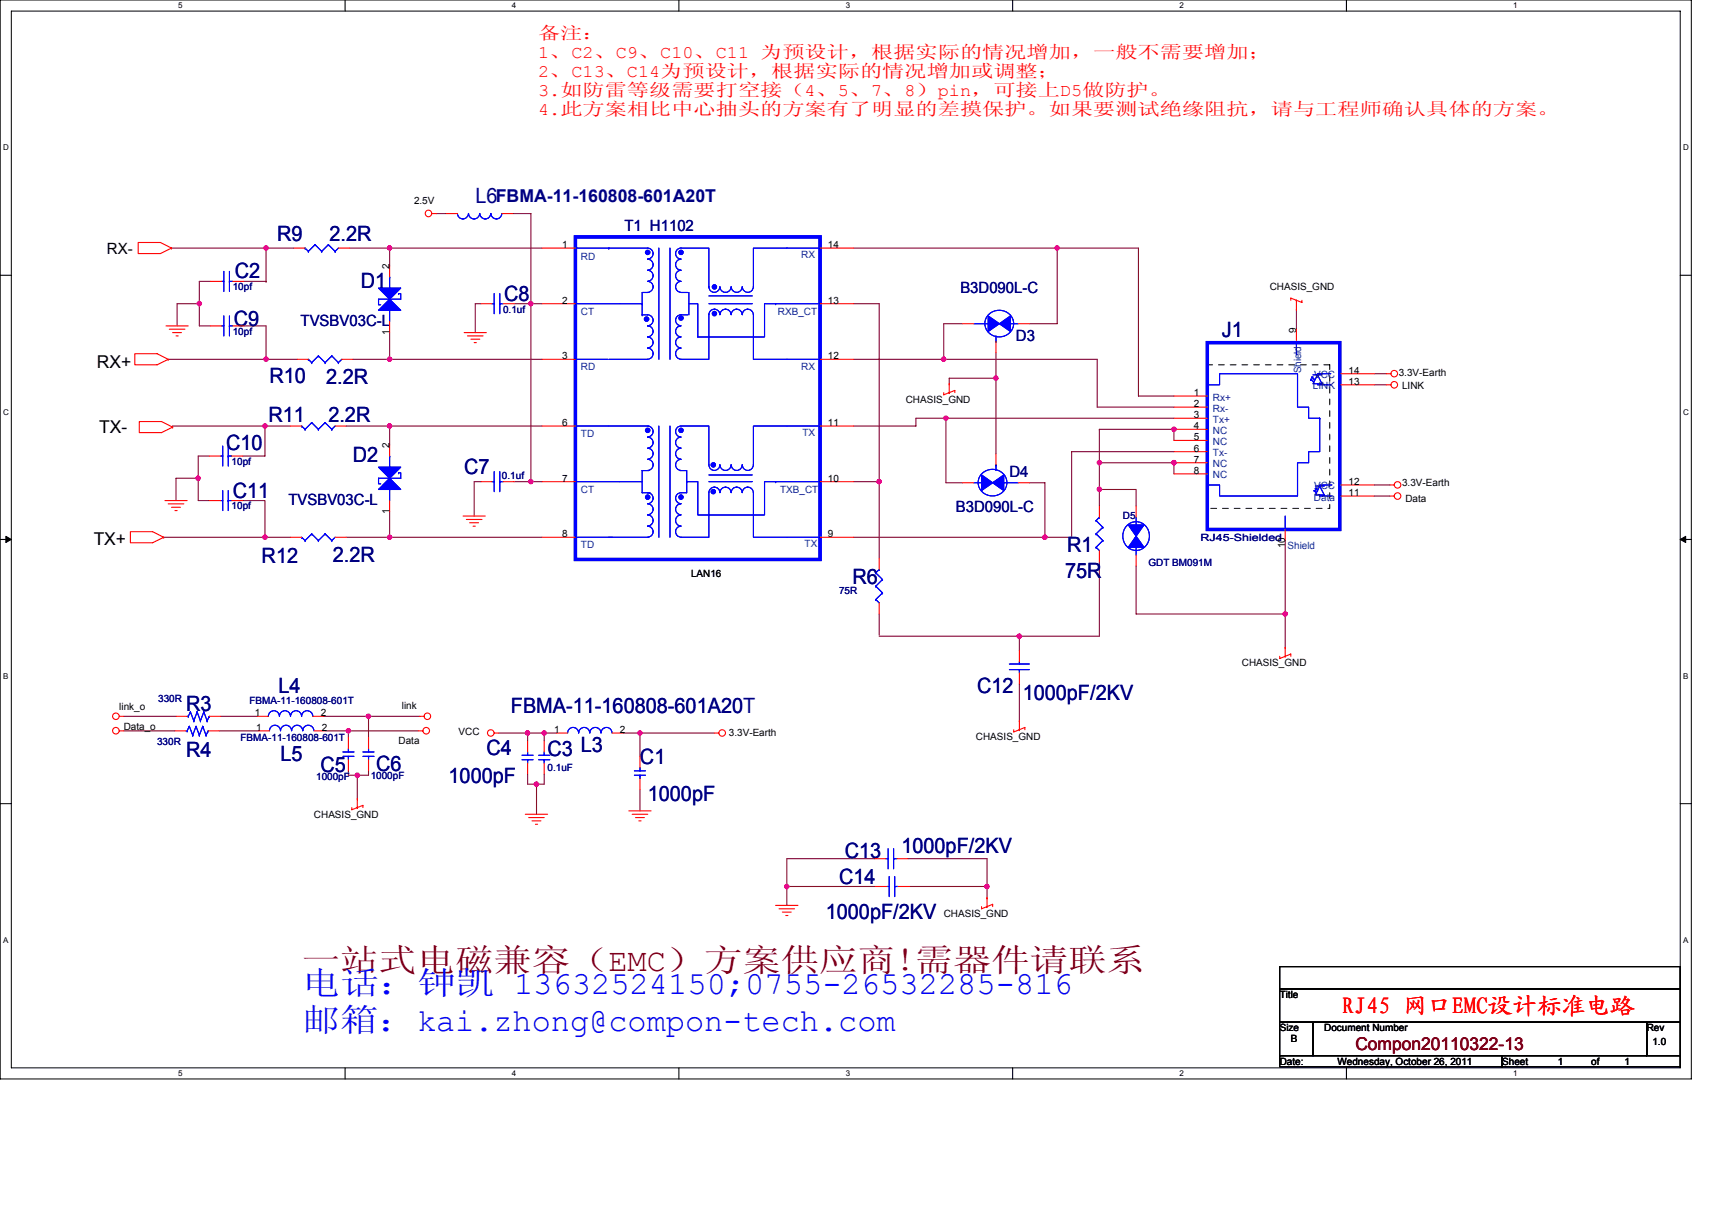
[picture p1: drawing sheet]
<svg xmlns="http://www.w3.org/2000/svg" width="297mm" height="210mm" viewBox="0 0 297 210" stroke-linecap="round" stroke-linejoin="round" font-family="sans-serif">
<path d="M0 0h293.5v187.2h-293.5zM2 1.9h289.5v183.4h-289.5z" fill="none" stroke="#000" stroke-width=".17"/>
<g fill="#fff">
<path d="M30.9 .2h.8v1.6h-.8z"/>
<path d="M30.9 185.5h.8v1.6h-.8z"/>
</g>
<path d="M59.9 0v1.9M59.9 185.3v1.9" fill="none" stroke="#000" stroke-width=".19"/>
<g fill="#fff">
<path d="M88.8 .2h.8v1.6h-.8z"/>
<path d="M88.8 185.5h.8v1.6h-.8z"/>
</g>
<path d="M117.8 0v1.9M117.8 185.3v1.9" fill="none" stroke="#000" stroke-width=".19"/>
<g fill="#fff">
<path d="M146.7 .2h.8v1.6h-.8z"/>
<path d="M146.7 185.5h.8v1.6h-.8z"/>
</g>
<path d="M175.7 0v1.9M175.7 185.3v1.9" fill="none" stroke="#000" stroke-width=".19"/>
<g fill="#fff">
<path d="M204.7 .2h.7v1.6h-.7z"/>
<path d="M204.7 185.5h.7v1.6h-.7z"/>
</g>
<path d="M233.6 0v1.9M233.6 185.3v1.9" fill="none" stroke="#000" stroke-width=".19"/>
<g fill="#fff">
<path d="M262.6 .2h.7v1.6h-.7z"/>
<path d="M262.6 185.5h.7v1.6h-.7z"/>
<path d="M.5 24.8h1v1.6h-1z"/>
<path d="M292 24.8h1v1.6h-1z"/>
<path d="M.5 70.7h1v1.5h-1z"/>
<path d="M292 70.7h1v1.5h-1z"/>
</g>
<path d="M0 47.8h2M291.5 47.8h2" fill="none" stroke="#000" stroke-width=".19"/>
<g fill="#fff">
<path d="M.5 116.5h.9v1.6h-.9z"/>
<path d="M292 116.5h.9v1.6h-.9z"/>
</g>
<path d="M0 93.6h2M291.5 93.6h2" fill="none" stroke="#000" stroke-width=".19"/>
<path d="M1 93.1l1 .5-1 .5zM291.5 93.6l1-.5v1z" fill="#000" stroke="#000" stroke-width=".17"/>
<g fill="#fff">
<path d="M.5 162.4h.9v1.5h-.9z"/>
<path d="M292 162.4h.9v1.5h-.9z"/>
</g>
<path d="M0 139.5h2M291.5 139.5h2M222 167.7h69.5v3.9h-69.5zM222 171.6h69.5v5.8h-69.5zM222 177.4h5.8v5.8h-5.8zM227.8 177.4h57.9v5.8h-57.9zM285.7 177.4h5.8v5.8h-5.8zM222 183.2h38.6v1.9h-38.6zM260.6 183.2h30.9v1.9h-30.9z" fill="none" stroke="#000" stroke-width=".19"/>
<g fill="none" stroke="#800040" stroke-width=".19">
<path d="M75.7 37.1h1.7M89 37.1h3.1v15.6M29.8 43.1h16.4M34.6 52.7h-3.9v3.9M34.6 52.7v3.9h1.9M34.6 52.7h.1M36.5 48.8h-1.9v3.9M42.3 48.8h3.9M42.3 56.6h3.9v5.8M46.2 48.8h.1M46.2 43.1v5.7M46.2 43.1h4.8"/>
<path d="M60.6 43.1h7M67.6 43.1v3M67.6 57.7v4.7M67.6 43.1h.1M67.6 43.1h26.4M83.4 52.7h-.9v5M89.2 52.7h2.9M92.1 52.7h1.9M92.1 52.7h.1M92.1 52.7v30.9M148.1 43.1h35.3M148.1 52.7h4.4v30.9"/>
<path d="M167 56.2h-3.3v6.2M183.4 43.1v13.1h-4.8M183.4 43.1h.1M183.4 43.1h14.1v25.6h6.2M224.9 53.7v3.4M29.2 62.4h17M36.3 79.1h-1.9v3.9M46 73.9h4.4M46 73.9v5.2h-3.9M46 73.9h.1M46 73.9h-16.1v.2M46.2 62.4h.1"/>
<path d="M46.2 62.4h5.4M60.1 73.9h7.5M61.2 62.4h6.4M67.6 62.4h.1M67.6 73.9h.1M67.6 73.9h26.4M67.6 62.4h26.4M67.6 73.9v3.3M148.1 73.9h10.8v-1.3h5.2v11.2h2.9M148.1 62.4h15.6M163.7 62.4h26.7v8.3h13.3M163.7 62.4h.1"/>
<path d="M164.1 72.6h.1M164.1 72.6h39.6M172.8 65.6h.1M172.8 65.6v13.2M172.8 65.6h-8.1v1M172.8 61.2v4.4M190.8 74.5h.1M190.8 74.5h12.9M190.8 74.5v5.8M203.7 78.4h-17.8v14.8h-4.6M203.7 74.3v.2M203.7 74.5v1.9"/>
<path d="M238.4 64.9h2.2M238.4 66.8h2.2M28.4 93.2h17.6M34.4 83v3.9h1.9M34.4 83h.1M34.4 83h-3.9v3.9M42.1 86.9h3.9v6.3M46 93.2h4.4M46 93.2h.1M60.1 93.2h7.5M67.6 93.2h.1M67.6 93.2h26.4"/>
<path d="M67.6 88.8v4.4M83.4 83.6h-1.1v6M89.2 83.6h2.9M92.1 83.6h1.9M148.1 93.2h33.2M148.1 83.6h4.4M152.5 83.6h.1M152.5 83.6v13.3M178.6 83.8h2.7v9.4M181.3 93.2h.1M190.8 80.3h12.9v1.9M190.8 84.9h6.3v2.9"/>
<path d="M190.8 84.9h.1M190.8 97.5v12.9h-13.9M190.8 80.3h.1M190.8 84.9v2.9M190.8 80.3v4.6M197.1 98.3v8.3h25.9M223 93.8v12.8M238.4 86.1h2.7M238.4 84.2h2.7M152.5 110.4h24.4M152.5 106.6v3.6M176.9 110.4v2.5"/>
<path d="M176.9 118.7v6.4M176.9 110.4h.1M223 106.6h.1M223 106.6v5.8M21.5 124.3h9M21.5 126.8h8.8M38.1 126.8h6.7M38.3 124.3h6.3M56.2 124.3h7.7M56.4 126.8h4M60.4 126.8h.1M60.4 126.8v1.2"/>
<path d="M60.4 126.8h12.2M60.4 133.8v.7h1.6M62 134.5h.1M62 134.5v4.1M63.9 124.3v3.7M63.9 133.8v.7h-1.9M63.9 124.3h.1M63.9 124.3h8.9M86.5 127.2h5M91.5 134.3v1.8h1.6M91.5 127.2v1.4M91.5 127.2h.1"/>
<path d="M91.5 127.2h2.9M93.1 136.1v5.2M93.1 136.1h.1M94.4 127.2v1.4M94.4 134.3v1.8h-1.3M94.4 127.2h2.2M108.1 127.2h2.9M111 137.1v3.6M111 127.2v4.1M111 127.2h.1M111 127.2h13M136.5 153.8v3.3"/>
<path d="M136.5 153.8h.1M136.5 153.8h15.5M151.8 149h-15.3v4.8M157.6 149h13.7v4.8M157.8 153.8h13.5M171.3 153.8h.1M171.3 153.8v2"/>
</g>
<g fill="#f0f" stroke="#f0f" stroke-width=".19">
<circle cx="171.2" cy="153.8" r=".38"/>
<circle cx="46" cy="73.9" r=".38"/>
<circle cx="94.4" cy="127.2" r=".38"/>
<circle cx="91.5" cy="127.2" r=".38"/>
<circle cx="93.1" cy="136.1" r=".38"/>
<circle cx="46.2" cy="43" r=".38"/>
<circle cx="111" cy="127.2" r=".38"/>
<circle cx="203.7" cy="74.5" r=".38"/>
<circle cx="46" cy="93.2" r=".38"/>
<circle cx="223" cy="106.5" r=".38"/>
<circle cx="176.8" cy="110.4" r=".38"/>
<circle cx="46.2" cy="62.3" r=".38"/>
<circle cx="34.4" cy="83" r=".38"/>
<circle cx="34.6" cy="52.7" r=".38"/>
<circle cx="136.5" cy="153.8" r=".38"/>
<circle cx="190.8" cy="80.3" r=".38"/>
<circle cx="203.7" cy="80.3" r=".38"/>
<circle cx="190.8" cy="84.9" r=".38"/>
<circle cx="62" cy="134.5" r=".38"/>
<circle cx="63.9" cy="124.3" r=".38"/>
<circle cx="60.4" cy="126.8" r=".38"/>
<circle cx="183.4" cy="43" r=".38"/>
<circle cx="164.1" cy="72.6" r=".38"/>
<circle cx="181.3" cy="93.2" r=".38"/>
<circle cx="172.8" cy="65.6" r=".38"/>
<circle cx="163.7" cy="62.3" r=".38"/>
<circle cx="152.5" cy="83.6" r=".38"/>
<circle cx="92.1" cy="83.6" r=".38"/>
<circle cx="92.1" cy="52.7" r=".38"/>
<circle cx="67.6" cy="43" r=".38"/>
<circle cx="67.6" cy="62.3" r=".38"/>
<circle cx="67.6" cy="73.9" r=".38"/>
<circle cx="67.6" cy="93.2" r=".38"/>
</g>
<g fill="none" stroke="#f00" stroke-width=".19">
<path d="M74.9 37.1h.8M77.4 37.1h2M87.1 37.1h1.9M24 42.1h3.8l2 1-2 .9h-3.8zM28.8 56.6h3.9M29.4 57.1h2.7M29.8 43.1h.1M29.9 57.7h1.6M30.5 58.3h.4M36.5 56.6h2M36.5 48.8h2M40.4 56.6h1.9"/>
<path d="M40.4 48.8h1.9M51 43.1h1.9M58.7 43.1h1.9M67.6 46.1v2M67.6 55.8v1.9M80.5 57.7h3.9M81.1 58.3h2.7M81.7 58.9h1.5M82.3 59.5h.4M83.4 52.7h2M87.3 52.7h1.9M94 43.1h5.8"/>
<path d="M94 52.7h5.8M142.3 43.1h5.8M142.3 52.7h5.8M167 56.2h1.9M172.8 59.3v1.9M176.7 56.2h1.9M224 52.1v-.4l.9 .4M224.9 57.1v2M224.9 52.1h.1M224.9 52.1l1 .4v-.4M224.9 53.7h.1M224.9 52.1v1.6"/>
<path d="M23.4 61.4h3.9l1.9 1-1.9 .9h-3.9zM24.2 73.2h3.8l1.9 .9-1.9 1h-3.8zM29.2 62.4h.1M29.9 74.1h.1M36.3 79.1h2M40.2 79.1h1.9M50.4 73.9h1.9M51.6 62.4h1.9M58.1 73.9h2M59.3 62.4h1.9M67.6 77.2v1.9M94 62.4h5.8"/>
<path d="M94 73.9h5.8M142.3 62.4h5.8M142.3 73.9h5.8M163.7 68.1v.4l1-.4M164.7 68.1h.1M164.7 68.1l1-.3v.3M164.7 66.6h.1M164.7 66.6v1.5M172.8 78.8v1.9M203.7 68.7h5.8M203.7 70.7h5.8M203.7 72.6h5.8"/>
<path d="M203.7 74.5h5.8M203.7 76.4h5.8M203.7 78.4h5.8M232.6 64.9h5.8M232.6 66.8h5.8M240.6 64.9h.7M240.6 66.8h.7M22.6 92.3h3.9l1.9 .9-1.9 1h-3.9zM28.4 93.2h.1M28.6 86.9h3.9M29.2 87.4h2.7M29.8 88h1.5"/>
<path d="M30.3 88.6h.4M36.3 86.9h2M40.2 86.9h1.9M50.4 93.2h1.9M58.1 93.2h2M67.6 86.9v1.9M80.3 89.6h3.9M80.9 90.1h2.7M81.5 90.7h1.5M82.1 91.3h.4M83.4 83.6h2M87.3 83.6h1.9"/>
<path d="M94 83.6h5.8M94 93.2h5.8M142.3 83.6h5.8M142.3 93.2h5.8M152.5 96.9v1.9M167 83.8h1.9M176.7 83.8h1.9M190.8 87.8v2M190.8 95.5v2M197.1 87.8v2M197.1 96.3v2M203.7 80.3h5.8"/>
<path d="M203.7 82.2h5.8M223 91.9v1.9M232.6 86.1h5.8M232.6 84.2h5.8M241.1 84.2h.8M241.1 86.1h.8M152.5 104.6v2M176.9 112.9v2M176.9 116.8v1.9M222 113.9v.4l1-.4M223 113.9h.1M223 113.9l1-.4v.4"/>
<path d="M223 112.4h.1M223 112.4v1.5M20.7 124.3h.8M20.7 126.8h.8M30.3 126.8h2M30.5 124.3h2M36.1 126.8h2M36.3 124.3h2M44.6 124.3h2M44.8 126.8h2M54.3 124.3h1.9M54.5 126.8h1.9"/>
<path d="M60.4 128v1.9M60.4 131.8v2M62 138.6h.1M62 138.6v1.5M63.9 128v1.9M63.9 131.8v2M72.6 126.8h.8M72.8 124.3h.8M85.7 127.2h.8M91.5 128.6v1.9M91.5 132.4v1.9M94.4 128.6v1.9"/>
<path d="M94.4 132.4v1.9M96.6 127.2h1.9M106.2 127.2h1.9M111 131.3v1.9M111 135.1v2M124 127.2h.7M175.9 126.6v.4l1-.4M176.9 126.6h.1M176.9 126.6l.9-.4v.4M176.9 125.1h.1M176.9 125.1v1.5M61 140.1v.4l1-.4"/>
<path d="M62 140.1h.1M62 140.1l1-.3v.3M91.1 141.3h3.9M91.7 141.9h2.7M92.3 142.5h1.5M92.9 143h.4M109.1 140.7h3.9M109.7 141.3h2.7M110.3 141.9h1.5M110.8 142.5h.4M134.6 157.1h3.8M135.2 157.7h2.7"/>
<path d="M135.7 158.3h1.6M136.3 158.9h.4M151.8 149h1.9M152 153.8h1.9M155.6 149h2M155.8 153.8h2M170.3 157.3v.4l1-.4M171.3 157.3h.1M171.3 157.3l.9-.4v.4M171.3 155.8h.1M171.3 155.8v1.5"/>
<circle cx="74.3" cy="37" r=".57"/>
<circle cx="241.9" cy="66.8" r=".57"/>
<circle cx="241.9" cy="64.8" r=".57"/>
<circle cx="242.5" cy="86.1" r=".57"/>
<circle cx="242.5" cy="84.1" r=".57"/>
<circle cx="20.1" cy="126.8" r=".57"/>
<circle cx="20.1" cy="124.3" r=".57"/>
<circle cx="74" cy="126.8" r=".57"/>
<circle cx="74.1" cy="124.3" r=".57"/>
<circle cx="85.2" cy="127.2" r=".57"/>
<circle cx="125.3" cy="127.2" r=".57"/>
</g>
<path d="M209.5 63.3h21.2v24.9h-21.2z" fill="none" stroke="#000" stroke-width=".17" stroke-dasharray="1 1 1 1 1 1 1 1"/>
<g fill="none" stroke="#00f" stroke-width=".19">
<path d="M79.4 37a.95 .95 0 0 0 .9 1 .95 .95 0 0 0 1-1 .97 .97 0 0 0 1 1 .97 .97 0 0 0 .9-1 .96 .96 0 0 0 1 1 .96 .96 0 0 0 1-1M85.2 37a.95 .95 0 0 0 .9 1 .95 .95 0 0 0 1-1M38.5 56.6h.3M38.5 48.8h.3M38.8 54.8v3.5M38.8 47.1v3.5M39.8 54.8v3.5M39.8 56.6h.1M39.8 47.1v3.5M39.8 48.8h.1M39.8 56.6h.6M39.8 48.8h.6"/>
<path d="M52.9 43.1h.1M52.9 43.1l.6 .5M53.5 43.6h.1M54.7 42.5h.1M54.7 42.5l1.1 1.1M54.7 42.5l-1.2 1.1M55.8 43.6h.1M57 42.5h.1M57 42.5l1.1 1.1M57 42.5l-1.2 1.1M58.1 43.6h.1M58.7 43.1l-.6 .5"/>
<path d="M67.6 48.1h.1M67.6 48.1v1.9M67.6 53.8v2M69.1 50.9h.4v1h-3.8v1h.4M69.1 50.9h.1M85.4 52.7h.3M85.7 50.9v3.5M86.7 50.9v3.5M86.7 52.7h.1M86.7 52.7h.6M99.8 43.1h5.8M105.6 43.1h6.8a.95 .95 0 0 1 .9 .9 .95 .95 0 0 1-.9 1"/>
<path d="M105.6 43.1h.1M111.4 52.7h.1M111.4 52.7h-11.6M111.4 54.6h1a.95 .95 0 0 1 .9 1 .95 .95 0 0 1-.9 .9M111.4 54.6h.1M112.4 45a.95 .95 0 0 1 .9 .9 .95 .95 0 0 1-.9 1 .96 .96 0 0 1 .9 .9 .96 .96 0 0 1-.9 1M112.4 48.8a.95 .95 0 0 1 .9 1 .95 .95 0 0 1-.9 .9l-1 .1v3.8M112.4 56.6a.95 .95 0 0 1 .9 .9 .95 .95 0 0 1-.9 1 .96 .96 0 0 1 .9 .9 .96 .96 0 0 1-.9 1M114.3 43.1v19.3M116.2 43.1v19.3M118.1 45a.95 .95 0 0 1-.9-1 .95 .95 0 0 1 .9-.9h4.9v6.7a.95 .95 0 0 0 1 .9 .95 .95 0 0 0 .9-.9 .97 .97 0 0 0 1 .9 .97 .97 0 0 0 .9-.9M118.1 45a.95 .95 0 0 0-.9 .9 .95 .95 0 0 0 .9 1 .96 .96 0 0 0-.9 .9 .96 .96 0 0 0 .9 1"/>
<path d="M118.1 48.8a.95 .95 0 0 0-.9 1 .95 .95 0 0 0 .9 .9l1.2 .1M118.1 56.6a.95 .95 0 0 0-.9 .9 .95 .95 0 0 0 .9 1 .96 .96 0 0 0-.9 .9 .96 .96 0 0 0 .9 1M119.3 54.6h-1.2a.95 .95 0 0 0-.9 1 .95 .95 0 0 0 .9 .9M119.5 50.8v3.8M119.5 52.7h1.6v5.8h11.5v-5.8h2M123 51.4h7.5M123 52.7h7.5M126.8 54.6a.97 .97 0 0 0-.9-.9 .97 .97 0 0 0-1 .9 .95 .95 0 0 0-1-.9 .95 .95 0 0 0-.9 .9v7.8h-4.8M126.9 49.8a.95 .95 0 0 0 .9 .9 .95 .95 0 0 0 1-.9 .96 .96 0 0 0 .9 .9 .96 .96 0 0 0 1-.9M126.9 54.6a.95 .95 0 0 1 .9-.9 .95 .95 0 0 1 1 .9 .96 .96 0 0 1 .9-.9 .96 .96 0 0 1 1 .9M130.7 54.6v7.8h11.6M134.6 52.7h.1"/>
<path d="M134.6 52.7h7.7M142.1 43.1h-11.4v6.7M142.1 43.1h.1M168.9 56.2h2.5M171.4 54.7a2.5 2.5 0 0 1 3-.7 2.5 2.5 0 0 1 1.4 2.7 2.5 2.5 0 0 1-2.9 1.7 2.5 2.5 0 0 1-2-2.8zM172.8 59.3h.1M172.8 58.3v1M175.3 56.2h1.4M224.9 59.3h.1M224.9 59.3v2.3M38.3 79.1h.3M38.6 77.4v3.5"/>
<path d="M39.6 77.4v3.5M39.6 79.1h.1M39.6 79.1h.6M52.3 73.9h.1M52.3 73.9l.6 .6M52.9 74.5h.1M53.5 62.4h.1M53.5 62.4l.6 .5M54.1 62.9h.1M54.1 73.3h.1M54.1 73.3l1.1 1.2M54.1 73.3l-1.2 1.2"/>
<path d="M55.2 61.8h.1M55.2 61.8l1.2 1.1M55.2 61.8l-1.1 1.1M55.2 74.5h.1M56.4 62.9h.1M56.4 73.3h.1M56.4 73.3l1.2 1.2M56.4 73.3l-1.2 1.2M57.6 61.8h.1M57.6 61.8l1.1 1.1M57.6 61.8l-1.2 1.1M57.6 74.5h.1"/>
<path d="M58.1 73.9l-.5 .6M58.7 62.9h.1M59.3 62.4l-.6 .5M67.6 79.1h.1M67.6 79.1v2M99.8 73.9h12.8M99.8 62.4h5.6M105.6 62.4h6.8M112.4 60.4a.96 .96 0 0 1 .9 1 .96 .96 0 0 1-.9 .9M112.4 73.9a.95 .95 0 0 1 .9 1 .95 .95 0 0 1-.9 .9M112.4 75.9a.95 .95 0 0 1 .9 .9 .95 .95 0 0 1-.9 1 .96 .96 0 0 1 .9 .9 .96 .96 0 0 1-.9 1M112.4 79.7a.96 .96 0 0 1 .9 1 .96 .96 0 0 1-.9 .9"/>
<path d="M114.3 73.9v19.3M116.2 73.9v19.3M118.1 60.4a.96 .96 0 0 0-.9 1 .96 .96 0 0 0 .9 .9M118.1 75.8a.95 .95 0 0 1-.9-.9 .95 .95 0 0 1 .9-1h4.9v6.8a.95 .95 0 0 0 1 .9 .95 .95 0 0 0 .9-.9 .97 .97 0 0 0 1 .9 .97 .97 0 0 0 .9-.9M118.1 75.9a.95 .95 0 0 0-.9 .9 .95 .95 0 0 0 .9 1 .96 .96 0 0 0-.9 .9 .96 .96 0 0 0 .9 1M118.1 79.7a.96 .96 0 0 0-.9 1 .96 .96 0 0 0 .9 .9M142.3 73.9h-11.6v6.8M209.7 66.8h1.9v-1.9h13.5v5.8h2v1.9h1.9M227.4 65.6h.1M227.4 65.8h.1M227.4 65.8l.4 .4M227.6 65.8h-.2v.2"/>
<path d="M227.6 65.4l.4 .4M227.8 65h1.6M227.8 65.4h-.2v.2M228 65.8h.1M228.6 65l.8 1.6h-1.6zM228.6 66.6v.2h2.3M229 72.6v5.8h-1.9v1.9h-2v5.8h-13.5v-1.9h-1.9M229 72.6h.1M230.9 64.9h-2.3v.1M38.3 86.9h.3M38.6 85.1v3.5M39.6 85.1v3.5"/>
<path d="M39.6 86.9h.1M39.6 86.9h.6M52.3 93.2h.1M52.3 93.2l.6 .6M52.9 93.8h.1M54.1 92.6h.1M54.1 92.6l1.1 1.2M54.1 92.6l-1.2 1.2M55.2 93.8h.1M56.4 92.6h.1M56.4 92.6l1.2 1.2M56.4 92.6l-1.2 1.2"/>
<path d="M57.6 93.8h.1M58.1 93.2l-.5 .6M67.6 84.9v2M69.1 82h.4v1h-3.8v1h.4M69.1 82h.1M85.4 83.6h.3M85.7 81.9v3.4M86.7 81.9v3.4M86.7 83.6h.1M86.7 83.6h.6M99.8 83.6h11.6M100 93.2h6.2"/>
<path d="M105.6 93.2h7M112.4 85.5a.95 .95 0 0 1 .9 1 .95 .95 0 0 1-.9 .9M112.4 87.4a.95 .95 0 0 1 .9 1 .95 .95 0 0 1-.9 .9 .97 .97 0 0 1 .9 1 .97 .97 0 0 1-.9 1 .96 .96 0 0 1 .9 1 .96 .96 0 0 1-.9 .9M112.6 81.7h-1.2v3.8h1.4M118 81.7h1.1v3.8h-1a.95 .95 0 0 0-.9 1 .95 .95 0 0 0 .9 .9M118.1 87.4a.95 .95 0 0 0-.9 1 .95 .95 0 0 0 .9 .9 .97 .97 0 0 0-.9 1 .97 .97 0 0 0 .9 1 .96 .96 0 0 0-.9 1 .96 .96 0 0 0 .9 .9M119.1 83.6h.1M119.1 83.6h2v5.8h11.5v-5.8h2M123 82.4h7.5M123 83.6h7.5M126.8 85.5a.96 .96 0 0 0-.9-1 .96 .96 0 0 0-1 1 .96 .96 0 0 0-1-1 .96 .96 0 0 0-.9 1v7.7h-4.8M126.9 80.7a.95 .95 0 0 0 .9 .9 .95 .95 0 0 0 1-.9 .96 .96 0 0 0 .9 .9 .96 .96 0 0 0 1-.9"/>
<path d="M126.9 85.5a.96 .96 0 0 1 .9-1 .96 .96 0 0 1 1 1 .95 .95 0 0 1 .9-1 .95 .95 0 0 1 1 1M130.7 85.5v7.7h11.6M134.6 83.6h.1M134.6 83.6h7.7M152 99.4h.1M152 99.4l1.1 1.2M152.5 98.8h.1M152.5 98.8l-.5 .6M168.9 83.8h1.4M170.3 82.3a2.5 2.5 0 0 1 2.9-.7 2.5 2.5 0 0 1 1.4 2.7 2.5 2.5 0 0 1-2.9 1.7 2.5 2.5 0 0 1-1.9-2.8zM172.8 80.7h.1M172.8 80.7v1"/>
<path d="M174.2 83.8h2.5M190.2 95h.1M190.2 92.6h.1M190.2 90.3h.1M190.2 95l.6 .5M190.2 92.6l1.1 1.2M190.2 90.3l1.1 1.2M190.8 89.8h.1M190.8 89.8l-.6 .5M191.3 93.8h.1M191.3 91.5h.1M191.3 93.8l-1.1 1.2"/>
<path d="M191.3 91.5l-1.1 1.1M195.7 91.1a2.38 2.38 0 0 1 3 .1 2.38 2.38 0 0 1 .5 2.9 2.29 2.29 0 0 1-2.7 1.3 2.29 2.29 0 0 1-1.7-2.4 2.57 2.57 0 0 1 .9-1.9zM197.1 95v1.3M197.1 91.1h.1M197.1 89.8v1.3M223 89.6v2.3M228 85.1v.2M228 85.1h.2M228 85.1l.4 .4M228.2 84.3h1.6M228.2 84.7l.4 .4M228.4 84.7h-.2v.2"/>
<path d="M228.4 85.5h.1M228.6 85.1h.1M229 84.3l.8 1.6h-1.6zM229 85.9v.2h2.1M231.1 84.2h-2.1v.1M152 104h.1M152 101.7h.1M152 104l.5 .6M152 101.7l1.1 1.2M153.1 102.9h.1M153.1 100.6h.1M153.1 102.9l-1.1 1.1"/>
<path d="M153.1 100.6l-1.1 1.1M175.1 116.2h3.5M175.1 115.2h3.5M176.9 114.9v.3M176.9 116.2h.1M176.9 116.2v.6M32.3 126.8h.2M32.5 124.3h.2M32.5 126.8h.1M32.7 124.3h.1M32.8 126h.1M32.8 126l-.3 .8"/>
<path d="M32.8 126l.6 1.6M33 123.5h.1M33 123.5l-.3 .8M33 123.5l.6 1.6M33.4 127.6h.1M33.6 125.1h.1M34 126h.1M34 126l-.6 1.6M34 126l.6 1.6M34.2 123.5h.1M34.2 123.5l-.6 1.6M34.2 123.5l.6 1.6"/>
<path d="M34.6 127.6h.1M34.8 125.1h.1M35.2 126h.1M35.2 126l-.6 1.6M35.2 126l.5 1.6M35.4 123.5h.1M35.4 123.5l-.6 1.6M35.4 123.5l.5 1.6M35.7 127.6h.1M35.9 125.1h.1M36.1 126.8h.1M36.1 126.8l-.4 .8"/>
<path d="M36.3 124.3h.1M36.3 124.3l-.4 .8M46.6 124.3a.95 .95 0 0 1 .9-1 .95 .95 0 0 1 1 1M46.8 126.8a.96 .96 0 0 1 .9-.9 .96 .96 0 0 1 1 .9 .95 .95 0 0 1 .9-.9 .95 .95 0 0 1 1 .9M48.5 124.3a.95 .95 0 0 1 .9-1 .95 .95 0 0 1 1 1 .96 .96 0 0 1 1-1 .96 .96 0 0 1 .9 1M50.6 126.8a.95 .95 0 0 1 1-.9 .95 .95 0 0 1 .9 .9 .97 .97 0 0 1 1-.9 .97 .97 0 0 1 1 .9M52.3 124.3a.96 .96 0 0 1 1-1 .96 .96 0 0 1 1 1M59.5 131.3h1.9M59.5 130.5h1.9M60.4 129.9v.6M60.4 131.3h.1M60.4 131.3v.5"/>
<path d="M63 131.3h1.9M63 130.5h1.9M63.9 129.9v.6M63.9 131.3h.1M63.9 131.3v.5M90.6 131.8h1.9M90.6 131.1h1.9M91.5 130.5v.6M91.5 131.8h.1M91.5 131.8v.6M93.5 131.8h1.9M93.5 131.1h1.9"/>
<path d="M94.4 130.5v.6M94.4 131.8h.1M94.4 131.8v.6M98.5 127.2a.95 .95 0 0 1 .9-1 .95 .95 0 0 1 1 1M100.4 127.2a.95 .95 0 0 1 1-1 .95 .95 0 0 1 .9 1 .97 .97 0 0 1 1-1 .97 .97 0 0 1 1 1 .96 .96 0 0 1 .9-1 .96 .96 0 0 1 1 1M110.1 134.5h1.9M110.1 133.8h1.9M111 133.2v.6M111 134.5h.1M111 134.5v.6M153.7 149h.4M153.9 153.8h.4"/>
<path d="M154.1 147.3v3.5M154.3 152.1v3.5M155 147.3v3.5M155 149h.1M155 149h.6M155.2 152.1v3.5M155.2 153.8h.1M155.2 153.8h.6"/>
</g>
<g fill="#00f" stroke="#00f" stroke-width=".19">
<path d="M67.6 51.9l1.9 1.9h-3.8z"/>
<path d="M65.7 50h3.8l-1.9 1.9z"/>
<path d="M67.6 83l1.9 1.9h-3.8z"/>
<path d="M65.7 81.1h3.8l-1.9 1.9z"/>
<path d="M173.4 56.2l1.9-1.4v2.7z"/>
<path d="M171.4 54.8l2 1.4-2 1.3z"/>
<path d="M195.8 91.1h2.7l-1.4 1.9z"/>
<path d="M197.1 93l1.4 2h-2.7z"/>
<path d="M170.3 82.4l1.9 1.4-1.9 1.3z"/>
<path d="M172.2 83.8l2-1.4v2.7z"/>
<circle cx="112.4" cy="43.8" r=".38"/>
<circle cx="112.2" cy="55.4" r=".38"/>
<circle cx="118.2" cy="43.8" r=".38"/>
<circle cx="118.2" cy="55.2" r=".38"/>
<circle cx="124" cy="49.8" r=".38"/>
<circle cx="124" cy="54.4" r=".38"/>
<circle cx="112.4" cy="74.7" r=".38"/>
<circle cx="112.4" cy="86.3" r=".38"/>
<circle cx="118.2" cy="86.3" r=".38"/>
<circle cx="118.2" cy="74.7" r=".38"/>
<circle cx="123.8" cy="80.7" r=".38"/>
<circle cx="123.8" cy="85.3" r=".38"/>
</g>
<path d="M99.8 41.1h42.5v56h-42.5zM209.5 59.5h22.9v32.4h-22.9z" fill="none" stroke="#00f" stroke-width=".57"/>
<text font-size="5.6" fill="#800000" x="52.4" y="168.5">一站式电磁兼容（EMC）方案供应商!需器件请联系</text>
<g font-size="5.6" fill="#00f">
<text x="52.4" y="172.5">电话：钟凯 13632524150;0755-26532285-816</text>
<text x="52.4" y="178.9">邮箱：kai.zhong@compon-tech.com</text>
</g>
<text font-size="4" fill="#f00" x="232.9" y="176">RJ45 网口EMC设计标准电路</text>
<g font-size="3.7" fill="#000080">
<text x="82.5" y="35.2">L6</text>
<text x="48.1" y="41.9">R9</text>
<text x="57.2" y="41.9">2.2R</text>
<text x="40.8" y="48.3">C2</text>
<text x="62.6" y="50">D1</text>
<text x="87.5" y="52.3">C8</text>
<text x="40.6" y="56.6">C9</text>
<text x="212" y="58.5">J1</text>
<text x="46.8" y="66.4">R10</text>
<text x="56.6" y="66.6">2.2R</text>
<text x="46.6" y="73.2">R11</text>
<text x="57" y="73.2">2.2R</text>
<text x="39.2" y="78.2">C10</text>
<text x="61.2" y="80.1">D2</text>
<text x="80.5" y="82.2">C7</text>
<text x="40.4" y="86.5">C11</text>
<text x="185.2" y="95.7">R1</text>
<text x="45.4" y="97.7">R12</text>
<text x="57.8" y="97.5">2.2R</text>
<text x="147.9" y="101.3">R6</text>
<text x="184.8" y="100.4">75R</text>
<text x="32.3" y="123.3">R3</text>
<text x="48.3" y="120.3">L4</text>
<text x="88.6" y="123.7">FBMA-11-160808-601A20T</text>
<text x="88.6" y="123.7">FBMA-11-160808-601A20</text>
<text x="169.5" y="120.3">C12</text>
<text x="177.4" y="121.4">1000pF/2KV</text>
<text x="32.3" y="131.4">R4</text>
<text x="84.4" y="131.1">C4</text>
<text x="95" y="131.3">C3 L3</text>
<text x="48.7" y="132">L5</text>
<text x="55.6" y="134">C5</text>
<text x="65.3" y="133.8">C6</text>
<text x="77.8" y="135.9">1000pF</text>
<text x="111" y="132.6">C1</text>
<text x="112.4" y="139">1000pF</text>
<text x="146.6" y="148.8">C13</text>
<text x="156.4" y="148.1">1000pF/2KV</text>
<text x="145.6" y="153.5">C14</text>
<text x="143.3" y="159.4">1000pF/2KV</text>
</g>
<g font-size="3.1" fill="#f00">
<text x="93.4" y="6.8">备注：</text>
<text x="93.4" y="10.1">1、C2、C9、C10、C11 为预设计，根据实际的情况增加，一般不需要增加；</text>
<text x="93.4" y="13.4">2、C13、C14为预设计，根据实际的情况增加或调整；</text>
<text x="93.4" y="16.6">3.如防雷等级需要打空接（4、5、7、8）pin，可接上D5做防护。</text>
<text x="93.4" y="19.9">4.此方案相比中心抽头的方案有了明显的差摸保护。如果要测试绝缘阻抗，请与工程师确认具体的方案。</text>
</g>
<text font-size="3.1" fill="#000080" x="86" y="35.1">FBMA-11-160808-601A20T</text>
<g font-size="3.1">
<text x="16.8" y="63.9">RX+</text>
<text x="17.2" y="75.1">TX-</text>
<text x="16.3" y="94.6">TX+</text>
</g>
<text font-size="3.1" fill="#800000" x="235.2" y="182.3">Compon20110322-13</text>
<g font-size="2.7" fill="#000080">
<text x="108.3" y="40">T1 H1102</text>
<text x="166.6" y="50.8">B3D090L-C</text>
<text x="52.2" y="56.6">TVSBV03C-L</text>
<text x="176.3" y="59.1">D3</text>
<text x="175.1" y="82.7">D4</text>
<text x="50" y="87.7">TVSBV03C-L</text>
<text x="165.9" y="88.9">B3D090L-C</text>
</g>
<text font-size="2.7" x="18.6" y="44.1">RX-</text>
<g font-size="1.7">
<text x="71.8" y="35.3">2.5V</text>
<text x="67.6" y="46.7" transform="rotate(-90 67.6 46.7)">2</text>
<text x="97.5" y="43">1</text>
<text x="143.7" y="43">14</text>
<text x="97.5" y="52.7">2</text>
<text x="143.7" y="52.7">13</text>
<text x="220.3" y="50.4">CHASIS_GND</text>
<text x="67.6" y="58.1" transform="rotate(-90 67.6 58.1)">1</text>
<text x="224.9" y="57.7" transform="rotate(-90 224.9 57.7)">9</text>
<text x="97.5" y="62.3">3</text>
<text x="143.7" y="62.3">12</text>
<text x="234" y="64.8">14</text>
<text x="242.7" y="65.2">3.3V-Earth</text>
<text x="157.2" y="69.9">CHASIS_GND</text>
<text x="207.2" y="68.7">1</text>
<text x="207.2" y="70.6">2</text>
<text x="234" y="66.8">13</text>
<text x="243.3" y="67.6">LINK</text>
<text x="67.6" y="77.8" transform="rotate(-90 67.6 77.8)">2</text>
<text x="97.5" y="73.9">6</text>
<text x="143.7" y="73.9">11</text>
<text x="207.2" y="72.6">3</text>
<text x="207.2" y="74.5">4</text>
<text x="207.2" y="76.4">5</text>
<text x="97.5" y="83.6">7</text>
<text x="143.7" y="83.6">10</text>
<text x="207.2" y="78.4">6</text>
<text x="207.2" y="80.3">7</text>
<text x="207.2" y="82.2">8</text>
<text x="67.6" y="89.2" transform="rotate(-90 67.6 89.2)">1</text>
<text x="234" y="86.1">11</text>
<text x="234" y="84.1">12</text>
<text x="243.3" y="84.3">3.3V-Earth</text>
<text x="243.8" y="87.1">Data</text>
<text x="97.5" y="93.2">8</text>
<text x="143.7" y="93.2">9</text>
<text x="223" y="95.1" transform="rotate(-90 223 95.1)">10</text>
<text x="119.9" y="100.2">LAN16</text>
<text x="215.5" y="115.6">CHASIS_GND</text>
<text x="20.7" y="123.1">link_o</text>
<text x="44.2" y="124.3">1</text>
<text x="55.6" y="124.3">2</text>
<text x="69.7" y="123">link</text>
<text x="21.5" y="126.6">Data_o</text>
<text x="44.4" y="126.8">1</text>
<text x="55.8" y="126.8">2</text>
<text x="69.1" y="129.1">Data</text>
<text x="79.6" y="127.6">VCC</text>
<text x="96.2" y="127.2">1</text>
<text x="107.6" y="127.2">2</text>
<text x="126.5" y="127.8">3.3V-Earth</text>
<text x="169.3" y="128.4">CHASIS_GND</text>
<text x="54.5" y="141.9">CHASIS_GND</text>
<text x="163.7" y="159.1">CHASIS_GND</text>
<text x="222" y="173.1">Title</text>
<text x="222" y="178.9">Size</text>
<text x="229.8" y="178.9">Document Number</text>
<text x="285.7" y="178.9">Rev</text>
<text x="222" y="184.7">Date:</text>
<text x="224" y="180.9">B</text>
<text x="232.1" y="184.7">Wednesday, October 26, 2011</text>
<text x="260.6" y="184.7">Sheet</text>
<text x="270.3" y="184.7">1</text>
<text x="276.1" y="184.7">of</text>
<text x="281.9" y="184.7">1</text>
<text x="286.7" y="181.3">1.0</text>
</g>
<g font-size="1.7" fill="#004080">
<text x="100.8" y="45.2">RD</text>
<text x="139" y="44.8">RX</text>
<text x="100.8" y="54.6">CT</text>
<text x="135" y="54.6">RXB_CT</text>
<text x="100.8" y="64.3">RD</text>
<text x="139" y="64.3">RX</text>
<text x="225.7" y="64.8" transform="rotate(-90 225.7 64.8)">Shield</text>
<text x="228" y="65.6">VCC</text>
<text x="210.5" y="69.5">Rx+</text>
<text x="210.5" y="71.4">Rx-</text>
<text x="227.8" y="67.6">LINK</text>
<text x="100.8" y="75.9">TD</text>
<text x="139.2" y="75.7">TX</text>
<text x="210.5" y="73.4">Tx+</text>
<text x="210.5" y="75.3">NC</text>
<text x="210.5" y="77.2">NC</text>
<text x="210.5" y="79.2">Tx-</text>
<text x="210.5" y="81.1">NC</text>
<text x="210.5" y="83">NC</text>
<text x="100.8" y="85.5">CT</text>
<text x="135.4" y="85.5">TXB_CT</text>
<text x="228" y="86.9">Data</text>
<text x="228" y="84.9">VCC</text>
<text x="100.8" y="95.2">TD</text>
<text x="139.6" y="95">TX</text>
<text x="223.4" y="95.4">Shield</text>
</g>
<g font-size="1.7" fill="#000080">
<text x="40.4" y="50.4">10pf</text>
<text x="40.4" y="58.1">10pf</text>
<text x="87.3" y="54.3">0.1uf</text>
<text x="40.2" y="80.7">10pf</text>
<text x="87.1" y="83.2">0.1uf</text>
<text x="40.2" y="88.4">10pf</text>
<text x="194.8" y="90.1">D5</text>
<text x="208.3" y="93.8">RJ45-Shielded</text>
<text x="199.3" y="98.3">GDT BM091M</text>
<text x="145.6" y="103.1">75R</text>
<text x="27.4" y="121.8">330R</text>
<text x="43.3" y="122.2">FBMA-11-160808-601T</text>
<text x="27.3" y="129.3">330R</text>
<text x="41.7" y="128.6">FBMA-11-160808-601T</text>
<text x="54.9" y="135.3">1000pF</text>
<text x="64.3" y="135.1">1000pF</text>
<text x="95" y="133.8">0.1uF</text>
</g>
<g font-size="1.4">
<text x="30.9" y="1.5">5</text>
<text x="88.8" y="1.5">4</text>
<text x="146.7" y="1.5">3</text>
<text x="204.7" y="1.5">2</text>
<text x="262.6" y="1.5">1</text>
<text x=".5" y="26.1">D</text>
<text x="292" y="26.1">D</text>
<text x=".5" y="71.9">C</text>
<text x="292" y="71.9">C</text>
<text x=".5" y="117.8">B</text>
<text x="292" y="117.8">B</text>
<text x=".5" y="163.6">A</text>
<text x="292" y="163.6">A</text>
<text x="30.9" y="186.8">5</text>
<text x="88.8" y="186.8">4</text>
<text x="146.7" y="186.8">3</text>
<text x="204.7" y="186.8">2</text>
<text x="262.6" y="186.8">1</text>
</g>
</svg>
